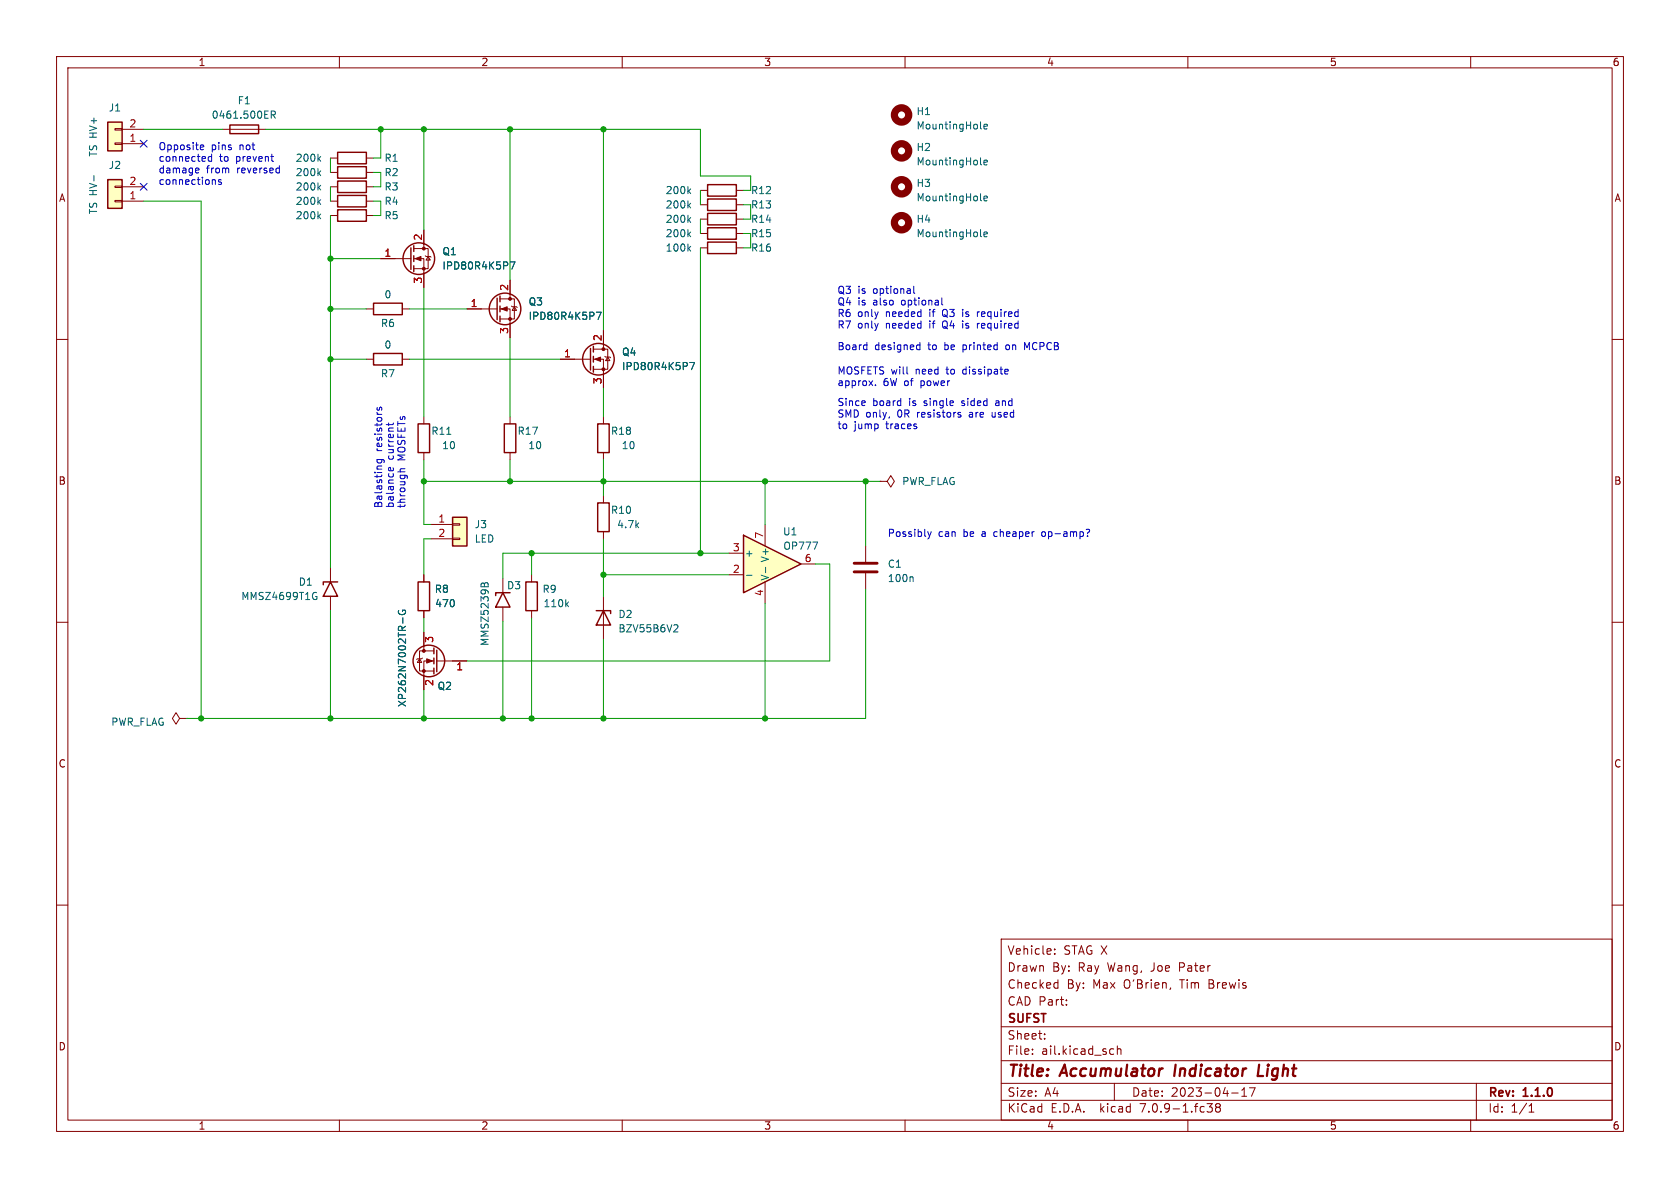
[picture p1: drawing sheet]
<svg xmlns="http://www.w3.org/2000/svg" width="297mm" height="210mm" viewBox="0 0 297 210" stroke-linecap="round" stroke-linejoin="round" font-family="sans-serif">
<g fill="none" stroke="#840000" stroke-width=".18">
<path d="M10 10h277v190h-277zM12 12h273v186h-273zM60 10v2M110 10v2M160 10v2M210 10v2M260 10v2M20.3 22.7h1.3v.3h-1.3zM20.3 25.3h1.3v.2h-1.3zM20.3 32.9h1.3v.2h-1.3zM20.3 35.4h1.3v.3h-1.3zM21.6 22.9h3.8"/>
<path d="M21.6 25.4h3.8M21.6 35.6h3.8M21.6 33h3.8M39.4 22.9h7.6M10 60h2M67.3 45.7h5.3M73.2 45.7h1.7v5.1M73.2 43.9h2.5v3.6h-2.5M74.9 40.6v3.3M75.2 45.2l.1 .1h.8l.1 .2M75.7 45.3l.4 .7h-.8zM82.5 54.6h5.4"/>
<path d="M88.4 54.6h1.8v5.1M88.4 52.8h2.5v3.6h-2.5M90.2 49.5v3.3M90.4 54.1l.2 .1h.7l.1 .2M90.9 54.2l.4 .7h-.7zM285 60h2M74.9 73.7v1.2M90.2 73.7v1.2M74.9 80v1.3M76.2 92.7h3.8M76.2 95.3h3.8M80 95.1h1.3v.3h-1.3z"/>
<path d="M80 92.6h1.3v.2h-1.3zM90.2 80v1.3M155.6 85.1h1.2l.7-1 .6 1-.6 1-.7-1M155.6 85.1h.1M10 110h2M58.4 100.3v2.6M58.4 105.4v2.6M74.2 116.5l.3 .6h-.7zM74.7 116.3l-.2 .2h-.7l-.1 .1M74.9 101.6v1.3M74.9 108v1.2M74.9 111.8v3.3"/>
<path d="M76.7 116.8h-1.8v5.1M76.7 115.1h-2.5v3.5h2.5M77.2 116.8h5.3M285 110h2M10 160h2M285 160h2M177 166h108v32h-108zM186.5 167.8v.1M186.5 168.6v.1M186.6 173.7l.4 .1M187 173.2v1.5M187 174.6l-.4 .1"/>
<path d="M188.5 177.6v.1M188.5 176.8v.1M207 174.6l-.2 .3M60 198v2M110 198v2M160 198v2M177 194.5h108M177 191.5h108M177 187.5h108M177 181.5h108M182.5 186.3v.1M182.5 185.5v.1"/>
<path d="M184.7 183.6v.1M184.7 182.8v.1M196.5 185.4l.4 .1M196.9 186.3l-.4 .1M197 191.5v3M197.5 185.5l.2-.1 .4 .1 .1 .9M197.5 184.9v1.5M210 198v2M213.4 195.1h.9l-.5 .6 .4 .1v.7l-.2 .1-.5-.1M215.2 195.7l-.3-.2 .3-.4 .4 .1 .1 .2-.2 .3M215.2 195.7l-.3 .3v.3l.3 .3 .4-.1 .1-.2v-.4l-.2-.2M215.2 195.7h.3"/>
<path d="M217.7 193.2h1.2M219.5 193.8h.9M219.5 192.7l.5-.4v1.5M220.9 192.3h1l-.7 1.5M260 198v2M261 191.5v6.5M270.3 196.6h.9M270.3 195.5l.4-.4v1.5"/>
</g>
<path d="M207.8 188.2l-.2 2M222.6 188.2l-.3 2h1" fill="none" stroke="#840000" stroke-width=".4"/>
<g fill="none" stroke="#840000" stroke-width=".25">
<path d="M19 21.6h2.6v5.1h-2.6zM19 31.8h2.6v5h-2.6zM40.6 22.1h5.1v1.5h-5.1zM72.6 43.8v3.8M73.2 43.4v1.1M73.2 45.2v1M73.2 47v1M87.9 52.7v3.8M88.4 52.3v1M88.4 54.1v1M88.4 55.9v1M73.9 74.9h2v5.1h-2z"/>
<path d="M89.2 74.9h2v5.1h-2zM80 91.4h2.5v5.1h-2.5zM58.4 102.9l1.3 2.5h-2.6zM59.7 102.9h-2.6v.5M73.9 102.9h2v5.1h-2zM76.7 114.6v1M76.7 116.3v1M76.7 118.1v1M77.2 114.9v3.8"/>
<circle cx="74" cy="45.7" r="2.79"/>
<circle cx="89.3" cy="54.6" r="2.79"/>
<circle cx="75.8" cy="116.8" r="2.79"/>
</g>
<g fill="#840000" stroke="#840000" stroke-width=".18">
<path d="M73.4 45.7l1-.4v.8z"/>
<path d="M75.4 116.5l1.1 .3-1.1 .4z"/>
<path d="M88.6 54.6l1.1-.4v.8z"/>
<circle cx="74.9" cy="47.5" r=".25"/>
<circle cx="74.9" cy="43.9" r=".25"/>
<circle cx="74.9" cy="118.6" r=".25"/>
<circle cx="74.9" cy="115.1" r=".25"/>
<circle cx="90.2" cy="56.4" r=".25"/>
<circle cx="90.2" cy="52.8" r=".25"/>
</g>
<g fill="none" stroke="#006464" stroke-width=".18">
<path d="M16.6 31v1M48 20.3l.6-.1 .1-.1-.1-.3-.6-.2v1.3M48.3 20.3l.4 .6M173.3 22.6l.2 .2M173.3 35.3l.2 .2M173.3 29l.2 .2M173.9 22.4l.7-.1-.1-.3h-.4l-.2 .1 .1 .6h.5M173.9 28.7l.7-.1-.1-.2-.4-.1-.2 .2 .1 .6h.5M173.9 35.1l.7-.1-.1-.3h-.4l-.2 .1 .1 .6h.5M90.2 46.3h.8l-.5 1.3M105.4 55.2h.9l-.6 1.3M173.3 41.7l.2 .2"/>
<path d="M173.9 41.4l.7-.1-.1-.2-.4-.1-.2 .2 .1 .6h.5M79 76.8h.7M55.5 104.8h.5M55.8 105.4h.2v.5l-.2 .1-.3-.1M70.5 107.9a.59 .59 0 0 0 .6 .8 .59 .59 0 0 0 .5-.8h-.4v.2M71.2 109.2v1"/>
</g>
<g fill="none" stroke="#840000" stroke-width="1.3">
<circle cx="159.4" cy="39.4" r="1.27"/>
<circle cx="159.4" cy="33" r="1.27"/>
<circle cx="159.4" cy="26.7" r="1.27"/>
<circle cx="159.4" cy="20.3" r="1.27"/>
</g>
<g fill="#ffffc2" stroke="#ffffc2" stroke-width=".18">
<path d="M19 21.6h2.6v5.1h-2.6z"/>
<path d="M19 31.8h2.6v5h-2.6z"/>
<path d="M80 91.4h2.5v5.1h-2.5z"/>
</g>
<path d="M131.4 94.6l10.2 5.1-10.2 5.1z" fill="#ffffc2"/>
<g fill="none" stroke="#840000" stroke-width=".25">
<path d="M59.7 34.5h5.1v2.1h-5.1zM59.7 32h5.1v2h-5.1zM59.7 29.5h5.1v2h-5.1zM59.7 37.1h5.1v2h-5.1zM59.7 26.9h5.1v2.1h-5.1zM125.1 32.6h5.1v2.1h-5.1zM125.1 35.2h5.1v2h-5.1zM125.1 37.7h5.1v2.1h-5.1zM66 53.6h5.1v2h-5.1zM125.1 42.8h5.1v2h-5.1zM125.1 40.3h5.1v2h-5.1zM66 62.5h5.1v2h-5.1z"/>
<path d="M104.4 61.6v3.8M104.9 61.2v1M104.9 63v1M104.9 64.8v1M105.7 74.9h2v5.1h-2zM105.7 88.9h2v5.1h-2zM131.4 94.6l10.2 5.1-10.2 5.1zM88.9 104.8l1.3 2.5h-2.6zM90.2 104.8h-2.6v.5M93 102.9h2v5.1h-2zM105.4 108h2.5v.5M106.7 108l1.2 2.5h-2.5z"/>
<circle cx="105.8" cy="63.5" r="2.79"/>
</g>
<g fill="none" stroke="#840000" stroke-width=".18">
<path d="M58.4 35.6h1.3M58.4 33h1.3M58.4 30.5h1.3M58.4 38.1h1.3M58.4 27.9h1.3M64.8 35.6h1.2M64.8 33h1.2M64.8 30.5h1.2M64.8 38.1h1.2M64.8 27.9h1.2M123.8 33.7h1.3M123.8 36.2h1.3"/>
<path d="M123.8 38.7h1.3M130.2 33.7h1.2M130.2 36.2h1.2M130.2 38.7h1.2M64.8 54.6h1.2M67.3 45.7h2.5M71.1 54.6h1.3M74.9 40.6v2.6M74.9 48.3v2.5M82.5 54.6h2.6M90.2 49.5v2.6M90.2 57.2v2.5"/>
<path d="M106.7 58.4v3.3M123.8 43.8h1.3M123.8 41.3h1.3M130.2 43.8h1.2M130.2 41.3h1.2M64.8 63.5h1.2M71.1 63.5h1.3M99.1 63.5h5.3M104.9 63.5h1.8v5.1M104.9 61.7h2.5v3.6h-2.5M106.7 73.7v1.2M106.9 63l.2 .1h.7l.1 .1"/>
<path d="M107.4 63.1l.4 .7h-.7zM106.7 80v1.3M106.7 87.6v1.3M106.7 94v1.3M128.9 97.8h2.5M135.3 92.7v3.8M141.6 99.7h2.5M153 96.5v2.8M74.9 101.6v1.3M74.9 108v1.2M74.9 111.8v2.5M74.9 119.4v2.5"/>
<path d="M80 116.8h2.5M88.9 102.2v2.6M88.9 107.3v2.6M94 101.6v1.3M94 108v1.2M106.7 105.4v7.6M128.9 101.6h2.5M135.3 102.9v3.8M153 101.3v2.8M31.7 127l-.6-1-.6 1 .6 1 .6-1h1.3M33 127h.1"/>
</g>
<g fill="none" stroke="#006464" stroke-width=".18">
<path d="M56.3 35.7l.4 .4M56.3 33.1l.4 .5M56.3 30.6l.4 .5M56.3 38.2l.4 .5M56.3 28l.4 .5M56.7 35.3l-.5 .5M56.7 32.8l-.5 .4M56.7 30.2l-.5 .5M56.7 37.8l-.5 .5M56.7 27.7l-.5 .5M121.7 33.8l.4 .4M121.7 36.3l.4 .5"/>
<path d="M121.7 38.8l.4 .5M122.1 33.4l-.5 .5M122.1 35.9l-.5 .5M122.1 38.5l-.5 .5M90.2 46.3h.8l-.5 1.3M105.4 55.2h.9l-.6 1.3M121.7 43.9l.4 .5M121.7 41.4l.4 .5M122.1 43.5l-.5 .5M122.1 41l-.5 .5M121.9 64.1h.9l-.6 1.2M143.7 95.8h.8l-.5 1.3"/>
<path d="M70.5 107.9a.59 .59 0 0 0 .6 .8 .59 .59 0 0 0 .5-.8h-.4v.2M71.2 109.2v1M85.6 103.3l.3-.3 .3 .1 .1 .6M85.6 103.3l-.2-.2h-.2l-.2 .6M85.6 103.3v.4M100.1 106.8l.4 .5M100.5 106.4l-.5 .5M119.3 110.4l.4 .1 .2 .3-.8 .9h.8M132 101.7h.9M135.4 100.3v1M161.2 102l.2 .1v.7"/>
</g>
<path d="M151 99.6h4.1M151 101.1h4.1" fill="none" stroke="#840000" stroke-width=".51"/>
<g fill="#840000" stroke="#840000" stroke-width=".18">
<path d="M105.2 63.5l1-.4v.8z"/>
<circle cx="106.7" cy="65.3" r=".25"/>
<circle cx="106.7" cy="61.7" r=".25"/>
</g>
<g fill="none" stroke="#0000c2" stroke-width=".18">
<path d="M34.8 29.7l.3 .1 .1 .2-.6 .1M35.1 30.5l-.3 .1M35.5 26.4h.5M35.5 25.7l.3-.1 .2 .3-.6 .1M37.4 27.2v1.3M37.4 27.7h-.3l-.3 .2 .1 .6h.5M37.9 31.8l.2 .1v.7M39.1 31.8h-.3l-.2 .1 .1 .2 .4 .1v.3h-.5M47.9 27.7h.5M48.2 28.5h.2M161.5 50.6v1.1l.2 .2M166.5 52.6v1.1l.2 .2"/>
<path d="M170.2 54.7v.1M170.2 55.1v.9M170.2 56.7v.2M170.2 57.2v.8M172.8 55.1v.9M172.8 57.2v.8M173.2 55.1l-.4 .3M173.2 57.2l-.4 .2M66.7 72v.3l.1 .2h.2l.1-.5h.3v.5M68.7 74.8v.4M69.5 74.8l-.1 .3h-1.1M152.9 70.9l.1 .3-.7 .1"/>
<path d="M153.1 61h.2M153.3 60.5v1.3M153.3 61.8h-.2M154.8 68v.2M160.4 66.1h.1M162.3 61h.3M162.6 60.5v1.3M162.6 61.8h-.3M169.5 73.3l.3 .1 .1 .2-.2 .1h-.2M169.5 72.9l.3 .1M175.4 72.9v.7l.2 .1M176.2 70.9h-.1"/>
<path d="M176.2 71.2l-.2 .2 .2 .3M177.9 61l-.1 .2 .1 .6M178.2 65.3v.3l-.6 .1M181.6 61.5l-.5-1v1.3M66.7 81.2h1l.2 .3M66.7 81.2v.4l.2 .2 .5-.1v-.5M67.9 81.7v.1M68.9 83.2l-.2-.2v-.2l.2-.2h.1l.1 .6M69.5 82.7v.3l-.1 .2M70.3 83.4h1.3M71.6 82.9h-.8l-.1 .3 .2 .2M164 94l.3 .8"/>
<path d="M164.3 94.8l-.3 .5M164.6 94l-.3 .8M184.3 94.1l-.1 .1 .1 .6M192.1 93.6h.3l.2 .1-.3 .6M192.3 94.7v.1"/>
</g>
<g fill="none" stroke="#009600" stroke-width=".18">
<path d="M25.4 22.9h14M25.4 35.6h10.2v91.4M47 22.9h76.8v8.2h8.9v2.6h-1.3M58.4 27.9v2.6M58.4 33v2.6M58.4 38.1v62.2M66 30.5h1.3v2.5h-1.3M66 35.6h1.3v2.5h-1.3M67.3 22.9v5h-1.3M74.9 22.9v17.7M90.2 22.9v26.6M106.7 22.9v35.5"/>
<path d="M123.8 33.7v2.5M123.8 38.7v2.6M131.4 36.2h1.3v2.5h-1.3M58.4 54.6h6.4M58.4 45.7h8.9M72.4 54.6h10.1M74.9 50.8v22.9M90.2 59.7v14M123.8 43.8v54M131.4 41.3h1.3v2.5h-1.3M58.4 63.5h6.4M72.4 63.5h26.7"/>
<path d="M106.7 68.6v5.1M74.9 81.3v11.4h1.3M74.9 85.1h80.7M76.2 95.3h-1.3v6.3M90.2 81.3v3.8M94 97.8v3.8M106.7 81.3v6.3M106.7 95.3v10.1M128.9 97.8h-40v4.4M135.3 85.1v7.6M144.1 99.7h2.6v17.1h-64.2M153 85.1v11.4"/>
<path d="M58.4 108v19M74.9 109.2v2.6M88.9 109.9v17.1M94 109.2v17.8M106.7 113v14M106.7 101.6h22.2M135.3 106.7v20.3M153 104.1v22.9h-120M74.9 121.9v5.1"/>
</g>
<path d="M24.8 24.8l1.2 1.2M24.8 32.4l1.2 1.2M26 24.8l-1.2 1.2M26 32.4l-1.2 1.2" fill="none" stroke="#000084" stroke-width=".18"/>
<g fill="#009600" stroke="#009600" stroke-width=".18">
<circle cx="153" cy="85.1" r=".46"/>
<circle cx="106.7" cy="22.9" r=".46"/>
<circle cx="90.2" cy="22.9" r=".46"/>
<circle cx="74.9" cy="85.1" r=".46"/>
<circle cx="58.4" cy="127" r=".46"/>
<circle cx="94" cy="97.8" r=".46"/>
<circle cx="90.2" cy="85.1" r=".46"/>
<circle cx="74.9" cy="127" r=".46"/>
<circle cx="35.6" cy="127" r=".46"/>
<circle cx="88.9" cy="127" r=".46"/>
<circle cx="94" cy="127" r=".46"/>
<circle cx="106.7" cy="127" r=".46"/>
<circle cx="135.3" cy="85.1" r=".46"/>
<circle cx="123.8" cy="97.8" r=".46"/>
<circle cx="135.3" cy="127" r=".46"/>
<circle cx="106.7" cy="85.1" r=".46"/>
<circle cx="106.7" cy="101.6" r=".46"/>
<circle cx="67.3" cy="22.9" r=".46"/>
<circle cx="74.9" cy="22.9" r=".46"/>
<circle cx="58.4" cy="45.7" r=".46"/>
<circle cx="58.4" cy="54.6" r=".46"/>
<circle cx="58.4" cy="63.5" r=".46"/>
</g>
<g font-size="2.8" fill="#840000">
<text x="178" y="190.9">Title:</text>
<text x="187.7" y="190.9">Accumulator</text>
<text x="208.5" y="190.9">Indicator</text>
<text x="224" y="190.9">Light</text>
</g>
<g font-size="2.1" fill="#840000">
<text x="178" y="172">Drawn</text>
<text x="178" y="169">Vehicle:</text>
<text x="186" y="172">By:</text>
<text x="188" y="169">STAG X</text>
<text x="190.7" y="172">Ray</text>
<text x="196" y="172">Wang,</text>
<text x="203.8" y="172">Joe</text>
<text x="208.9" y="172">Pater</text>
<text x="178" y="178">CAD Part:</text>
<text x="178" y="175">Checked</text>
<text x="188.6" y="175">By:</text>
<text x="193.2" y="175">Max</text>
<text x="198.8" y="175">O'Brien,</text>
<text x="208.9" y="175">Tim</text>
<text x="214.1" y="175">Brewis</text>
<text x="178" y="184">Sheet:</text>
<text x="178" y="181.2">SUFST</text>
<text x="178" y="186.7">File:</text>
<text x="184.1" y="186.7">ail.kicad_sch</text>
<text x="178" y="196.9">KiCad</text>
<text x="178" y="194.1">Size:</text>
<text x="184.7" y="194.1">A4</text>
<text x="185.7" y="196.9">E.D.A.</text>
<text x="194.6" y="196.9">kicad</text>
<text x="200" y="194.1">Date:</text>
<text x="201.8" y="196.9">7.0.9-1.fc38</text>
<text x="207" y="194.1">2023-04-17</text>
<text x="263" y="194.3">Rev:</text>
<text x="263" y="196.9">Id:</text>
<text x="267.1" y="196.9">1/1</text>
<text x="269.4" y="194.3">1.1.0</text>
</g>
<g font-size="1.8" fill="#840000">
<text x="35" y="11.9">1</text>
<text x="85" y="11.9">2</text>
<text x="135" y="11.9">3</text>
<text x="185" y="11.9">4</text>
<text x="235" y="11.9">5</text>
<text x="285" y="11.9">6</text>
<text x="10.3" y="35.9">A</text>
<text x="285.3" y="35.9">A</text>
<text x="10.3" y="85.9">B</text>
<text x="285.3" y="85.9">B</text>
<text x="10.3" y="135.9">C</text>
<text x="285.3" y="135.9">C</text>
<text x="10.3" y="185.9">D</text>
<text x="285.3" y="185.9">D</text>
<text x="35" y="199.9">1</text>
<text x="85" y="199.9">2</text>
<text x="135" y="199.9">3</text>
<text x="185" y="199.9">4</text>
<text x="235" y="199.9">5</text>
<text x="285" y="199.9">6</text>
</g>
<g font-size="1.8" fill="#006464">
<text x="19.1" y="19.9">J1</text>
<text x="37.3" y="21.2">0461.500ER</text>
<text x="41.9" y="18.6">F1</text>
<text x="161.9" y="20.5">H1</text>
<text x="161.9" y="23.1">MountingHole</text>
<text x="17.4" y="27.8" transform="rotate(-90 17.4 27.8)">TS HV+</text>
<text x="52.2" y="28.8">200k</text>
<text x="67.9" y="28.8">R1</text>
<text x="161.9" y="26.9">H2</text>
<text x="161.9" y="29.4">MountingHole</text>
<text x="19.1" y="30.1">J2</text>
<text x="52.2" y="33.9">200k</text>
<text x="52.2" y="31.3">200k</text>
<text x="67.9" y="33.9">R3</text>
<text x="67.9" y="31.3">R2</text>
<text x="117.6" y="34.5">200k</text>
<text x="132.7" y="34.5">R12</text>
<text x="161.9" y="33.2">H3</text>
<text x="161.9" y="35.8">MountingHole</text>
<text x="17.4" y="38" transform="rotate(-90 17.4 38)">TS HV-</text>
<text x="52.2" y="36.4">200k</text>
<text x="52.2" y="39">200k</text>
<text x="67.9" y="36.4">R4</text>
<text x="67.9" y="39">R5</text>
<text x="117.6" y="37.1">200k</text>
<text x="117.6" y="39.6">200k</text>
<text x="132.7" y="37.1">R13</text>
<text x="132.7" y="39.6">R14</text>
<text x="161.9" y="39.6">H4</text>
<text x="78.1" y="47.9">IPD80R4K5P7</text>
<text x="78.1" y="45.3">Q1</text>
<text x="117.6" y="44.7">100k</text>
<text x="117.6" y="42.1">200k</text>
<text x="132.7" y="44.7">R16</text>
<text x="132.7" y="42.1">R15</text>
<text x="161.9" y="42.1">MountingHole</text>
<text x="67.9" y="52.9">0</text>
<text x="67.2" y="58">R6</text>
<text x="93.4" y="56.7">IPD80R4K5P7</text>
<text x="93.4" y="54.2">Q3</text>
<text x="67.9" y="61.8">0</text>
<text x="109.9" y="65.6">IPD80R4K5P7</text>
<text x="109.9" y="63.1">Q4</text>
<text x="67.2" y="66.9">R7</text>
<text x="76.2" y="77.1">R11</text>
<text x="91.4" y="77.1">R17</text>
<text x="107.9" y="77.1">R18</text>
<text x="78.1" y="79.6">10</text>
<text x="93.3" y="79.6">10</text>
<text x="109.8" y="79.6">10</text>
<text x="159.4" y="86">PWR_FLAG</text>
<text x="83.8" y="93.6">J3</text>
<text x="107.9" y="91">R10</text>
<text x="109" y="93.6">4.7k</text>
<text x="138.3" y="94.8">U1</text>
<text x="83.8" y="96.1">LED</text>
<text x="131.6" y="98.7">+</text>
<text x="136.1" y="99.5" transform="rotate(-90 136.1 99.5)">V+</text>
<text x="138.4" y="97.4">OP777</text>
<text x="156.9" y="100.6">C1</text>
<text x="42.6" y="106.3">MMSZ4699T1G</text>
<text x="52.7" y="103.7">D1</text>
<text x="76.8" y="105">R8</text>
<text x="76.8" y="107.5">470</text>
<text x="89.5" y="104.4">D3</text>
<text x="95.8" y="105">R9</text>
<text x="96" y="107.5">110k</text>
<text x="136.1" y="102.7" transform="rotate(-90 136.1 102.7)">V-</text>
<text x="156.9" y="103.1">100n</text>
<text x="109.2" y="109.4">D2</text>
<text x="109.2" y="112">BZV55B6V2</text>
<text x="86.6" y="114.3" transform="rotate(-90 86.6 114.3)">MMSZ5239B</text>
<text x="72" y="125.1" transform="rotate(-90 72 125.1)">XP262N7002TR-G</text>
<text x="77.3" y="122.1">Q2</text>
<text x="19.6" y="128.5">PWR_FLAG</text>
</g>
<g font-size="1.8" fill="#a90000">
<text x="22.8" y="22.6">2</text>
<text x="22.8" y="25.1">1</text>
<text x="22.8" y="35.3">1</text>
<text x="22.8" y="32.8">2</text>
<text x="67.9" y="45.5">1</text>
<text x="74.7" y="42.6" transform="rotate(-90 74.7 42.6)">2</text>
<text x="74.7" y="50.2" transform="rotate(-90 74.7 50.2)">3</text>
<text x="89.9" y="51.5" transform="rotate(-90 89.9 51.5)">2</text>
<text x="83.1" y="54.4">1</text>
<text x="89.9" y="59.1" transform="rotate(-90 89.9 59.1)">3</text>
<text x="99.6" y="63.2">1</text>
<text x="106.4" y="60.4" transform="rotate(-90 106.4 60.4)">2</text>
<text x="106.4" y="68" transform="rotate(-90 106.4 68)">3</text>
<text x="77.4" y="92.5">1</text>
<text x="77.4" y="95">2</text>
<text x="135" y="95.3" transform="rotate(-90 135 95.3)">7</text>
<text x="129.5" y="101.3">2</text>
<text x="129.5" y="97.5">3</text>
<text x="142.2" y="99.4">6</text>
<text x="135" y="105.5" transform="rotate(-90 135 105.5)">4</text>
<text x="76.9" y="113.7" transform="rotate(-90 76.9 113.7)">3</text>
<text x="80.6" y="118.8">1</text>
<text x="76.9" y="121.4" transform="rotate(-90 76.9 121.4)">2</text>
</g>
<g font-size="1.8" fill="#0000c2">
<text x="27.9" y="26.6">Opposite</text>
<text x="27.9" y="28.7">connected</text>
<text x="37.3" y="26.6">pins</text>
<text x="38.8" y="28.7">to</text>
<text x="41.8" y="28.7">prevent</text>
<text x="42.4" y="26.6">not</text>
<text x="27.9" y="30.7">damage</text>
<text x="27.9" y="32.8">connections</text>
<text x="36.5" y="30.7">from</text>
<text x="42" y="30.7">reversed</text>
<text x="148" y="52">Q3</text>
<text x="151.7" y="52">is</text>
<text x="154.5" y="52">optional</text>
<text x="148" y="54.1">Q4</text>
<text x="148" y="56.1">R6</text>
<text x="148" y="58.2">R7</text>
<text x="151.6" y="56.1">only</text>
<text x="151.6" y="58.2">only</text>
<text x="151.7" y="54.1">is</text>
<text x="154.5" y="54.1">also</text>
<text x="156.7" y="56.1">needed</text>
<text x="156.7" y="58.2">needed</text>
<text x="159.6" y="54.1">optional</text>
<text x="164.6" y="56.1">if</text>
<text x="164.6" y="58.2">if</text>
<text x="167.1" y="56.1">Q3</text>
<text x="167.1" y="58.2">Q4</text>
<text x="170.8" y="56.1">is</text>
<text x="170.8" y="58.2">is</text>
<text x="173.6" y="56.1">required</text>
<text x="173.6" y="58.2">required</text>
<text x="148" y="62">Board</text>
<text x="154.6" y="62">designed</text>
<text x="164.2" y="62">to</text>
<text x="167.3" y="62">be</text>
<text x="170.7" y="62">printed</text>
<text x="178.5" y="62">on</text>
<text x="182" y="62">MCPCB</text>
<text x="148" y="71.9">Since</text>
<text x="148" y="66.3">MOSFETS will</text>
<text x="148" y="68.3">approx.</text>
<text x="154.3" y="71.9">board</text>
<text x="156.1" y="68.3">6W of</text>
<text x="160.8" y="71.9">is</text>
<text x="162" y="66.3">need</text>
<text x="163" y="68.3">power</text>
<text x="163.6" y="71.9">single</text>
<text x="167.6" y="66.3">to</text>
<text x="170.5" y="71.9">sided</text>
<text x="170.7" y="66.3">dissipate</text>
<text x="176.7" y="71.9">and</text>
<text x="148" y="73.9">SMD only,</text>
<text x="148" y="76">to</text>
<text x="151" y="76">jump</text>
<text x="156.8" y="76">traces</text>
<text x="158.8" y="73.9">0R</text>
<text x="162.4" y="73.9">resistors</text>
<text x="171.8" y="73.9">are</text>
<text x="176" y="73.9">used</text>
<text x="67.7" y="79.9" transform="rotate(-90 67.7 79.9)">resistors</text>
<text x="69.7" y="81.3" transform="rotate(-90 69.7 81.3)">current</text>
<text x="71.8" y="81.5" transform="rotate(-90 71.8 81.5)">MOSFETs</text>
<text x="67.7" y="89.9" transform="rotate(-90 67.7 89.9)">Balasting</text>
<text x="69.7" y="89.9" transform="rotate(-90 69.7 89.9)">balance</text>
<text x="71.8" y="89.9" transform="rotate(-90 71.8 89.9)">through</text>
<text x="156.8" y="95">Possibly</text>
<text x="165.9" y="95">can</text>
<text x="170.4" y="95">be</text>
<text x="173.8" y="95">a</text>
<text x="176.2" y="95">cheaper</text>
<text x="184.8" y="95">op-amp?</text>
</g>
</svg>
